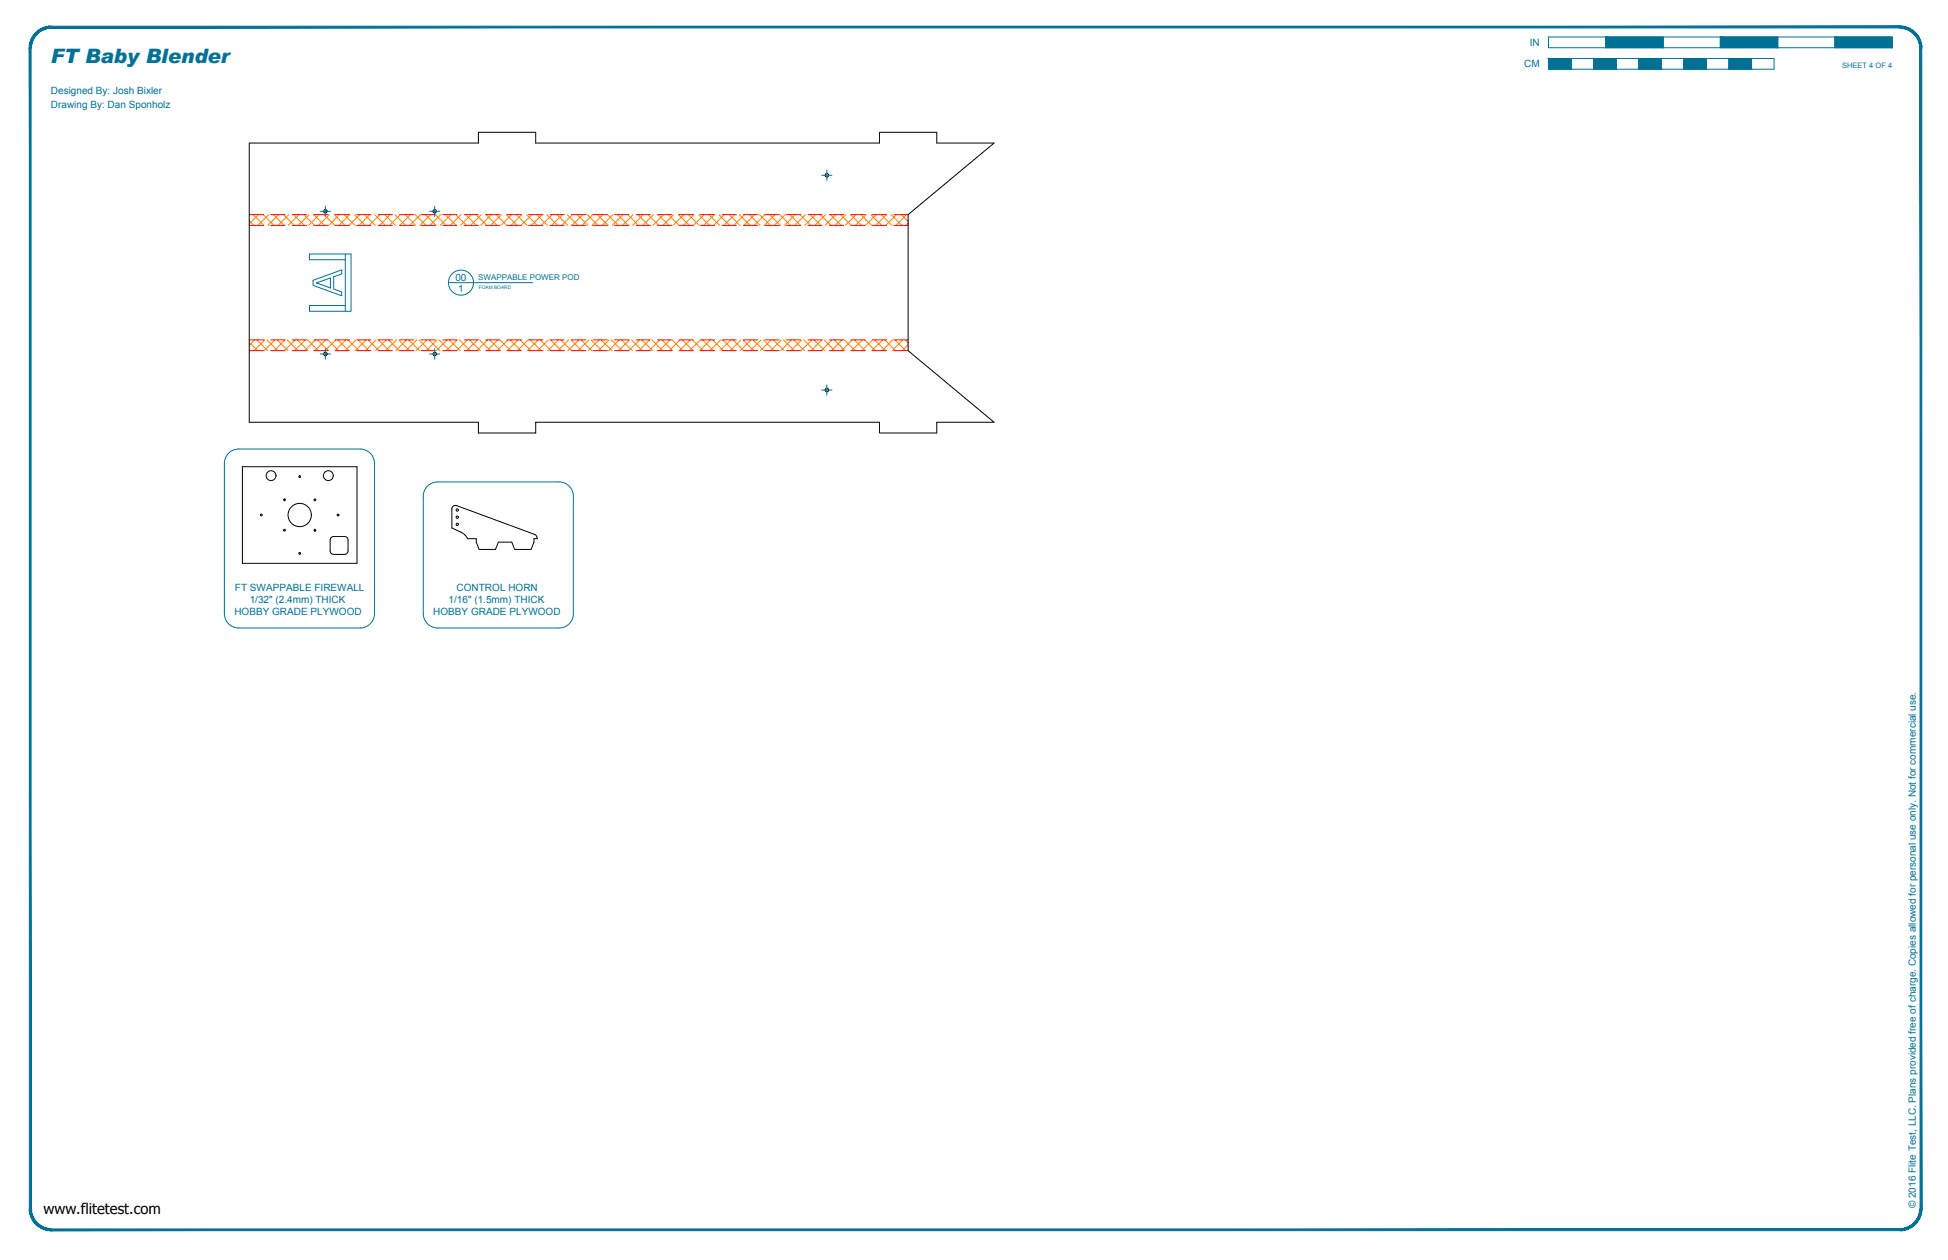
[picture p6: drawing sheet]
<svg xmlns="http://www.w3.org/2000/svg" width="864mm" height="559mm" viewBox="0 0 864 559" stroke-linecap="round" stroke-linejoin="round" font-family="sans-serif">
<!-- layer: 23 NOTES -->
<g fill="none" stroke="#007095" stroke-width=".44">
<path d="M153.1 115.2h-15.9v-2.5h18.4v25.4h-18.4v-2.6h15.9M153.1 112.7v25.4M138.8 124.3l12.7-4.6v1.8l-3.6 1.2v5.5l3.6 1.3v1.7l-12.7-4.6zM140.3 125.5l6.2-2.2v4.4zM198.8 125.4h37.3M101.3 201l2.5-1.5 2-.4h53.9a6.4 6.4 0 0 1 6.3 6.4v66.7a6.4 6.4 0 0 1-6.3 6.3h-53.9a6.4 6.4 0 0 1-6.3-6.3v-66.7l.3-2zM194 213.7h53.8M194 213.7a6.4 6.4 0 0 0-6.4 6.4v52.1a6.4 6.4 0 0 0 6.4 6.3h53.8a6.4 6.4 0 0 0 6.4-6.3M247.8 213.7a6.4 6.4 0 0 1 6.4 6.4M254.2 220.1v52.1"/>
<circle cx="204.4" cy="125.3" r="5.6"/>
</g>
<!-- layer: 01 CUT -->
<g fill="none" stroke="#000" stroke-width=".44">
<path d="M110.5 63.4h101.6v-4.7h25.4v4.7h152.4v-4.7h25.4v4.7h25.4l-38.1 31.8v60.3l38.1 31.8h-25.4v4.7h-25.4v-4.7h-152.4v4.7h-25.4v-4.7h-101.6zM107.5 207h50.8v42.8h-50.8zM147 238.2l.9-.3h4.8l1.3 .7 .3 .9v4.8l-.7 1.3-.9 .3h-4.8l-1.2-.7-.3-.9v-4.8zM200.7 224.7l.6-.5h1.2l34.5 12.8 .8 .7 .4 1.2h-1.5v1.6l-1.3 3.2h-7.2l-1.3-3.3h-5.9l-1.3 3.3h-7.3l-1.3-3.2v-1.6h-3.8l-2-2.3-5-2.5v-8.4z"/>
<circle cx="366.6" cy="77.7" r=".8"/>
<circle cx="144.3" cy="93.7" r=".77"/>
<circle cx="192.7" cy="93.7" r=".77"/>
<circle cx="144.3" cy="157" r=".77"/>
<circle cx="192.7" cy="157" r=".77"/>
<circle cx="366.6" cy="173" r=".8"/>
<circle cx="120.2" cy="210.9" r="2.19"/>
<circle cx="132.9" cy="211.4" r=".4"/>
<circle cx="145.6" cy="210.9" r="2.19"/>
<circle cx="115.9" cy="228.4" r=".4"/>
<circle cx="126.1" cy="221.7" r=".4"/>
<circle cx="126.1" cy="235.1" r=".4"/>
<circle cx="132.9" cy="228.4" r="5.2"/>
<circle cx="139.6" cy="221.7" r=".4"/>
<circle cx="139.6" cy="235.1" r=".4"/>
<circle cx="149.9" cy="228.4" r=".4"/>
<circle cx="202.7" cy="229.4" r=".51"/>
<circle cx="202.7" cy="232.6" r=".51"/>
<circle cx="202.7" cy="226.2" r=".51"/>
<circle cx="132.9" cy="245.4" r=".4"/>
</g>
<!-- layer: 06 CAVITY -->
<g fill="none" stroke="#ff7f00" stroke-width=".44">
<path d="M110.5 98l2 2M112.2 95.2l4.8 4.8M114.6 95.2l-4.1 4.1M116.7 95.2l4.8 4.8M119.1 95.2l-4.8 4.8M121.2 95.2l4.7 4.8M123.6 95.2l-4.8 4.8M125.7 95.2l4.7 4.8M128 95.2l-4.7 4.8M130.2 95.2l4.7 4.8M132.5 95.2l-4.7 4.8M134.7 95.2l4.7 4.8"/>
<path d="M137 95.2l-4.7 4.8M139.1 95.2l4.8 4.8M141.5 95.2l-4.7 4.8M143.6 95.2l4.8 4.8M146 95.2l-4.8 4.8M148.1 95.2l4.8 4.8M150.5 95.2l-4.8 4.8M152.6 95.2l4.8 4.8M155 95.2l-4.8 4.8M157.1 95.2l4.8 4.8M159.5 95.2l-4.8 4.8M161.6 95.2l4.8 4.8"/>
<path d="M164 95.2l-4.8 4.8M166.1 95.2l4.8 4.8M168.5 95.2l-4.8 4.8M170.6 95.2l4.7 4.8M172.9 95.2l-4.7 4.8M175.1 95.2l4.7 4.8M177.4 95.2l-4.7 4.8M179.6 95.2l4.7 4.8M181.9 95.2l-4.7 4.8M184.1 95.2l4.7 4.8M186.4 95.2l-4.8 4.8M188.5 95.2l4.8 4.8"/>
<path d="M190.9 95.2l-4.8 4.8M193 95.2l4.8 4.8M195.4 95.2l-4.8 4.8M197.5 95.2l4.8 4.8M199.9 95.2l-4.8 4.8M202 95.2l4.8 4.8M204.4 95.2l-4.8 4.8M206.5 95.2l4.8 4.8M208.9 95.2l-4.8 4.8M211 95.2l4.8 4.8M213.4 95.2l-4.8 4.8M215.5 95.2l4.7 4.8"/>
<path d="M217.8 95.2l-4.7 4.8M220 95.2l4.7 4.8M222.3 95.2l-4.7 4.8M224.5 95.2l4.7 4.8M226.8 95.2l-4.7 4.8M229 95.2l4.7 4.8M231.3 95.2l-4.7 4.8M233.4 95.2l4.8 4.8M235.8 95.2l-4.8 4.8M237.9 95.2l4.8 4.8M240.3 95.2l-4.8 4.8M242.4 95.2l4.8 4.8"/>
<path d="M244.8 95.2l-4.8 4.8M246.9 95.2l4.8 4.8M249.3 95.2l-4.8 4.8M251.4 95.2l4.8 4.8M253.8 95.2l-4.8 4.8M255.9 95.2l4.8 4.8M258.3 95.2l-4.8 4.8M260.4 95.2l4.7 4.8M262.7 95.2l-4.7 4.8M264.9 95.2l4.7 4.8M267.2 95.2l-4.7 4.8M269.4 95.2l4.7 4.8"/>
<path d="M271.7 95.2l-4.7 4.8M273.9 95.2l4.7 4.8M276.2 95.2l-4.7 4.8M278.3 95.2l4.8 4.8M280.7 95.2l-4.8 4.8M282.8 95.2l4.8 4.8M285.2 95.2l-4.8 4.8M287.3 95.2l4.8 4.8M289.7 95.2l-4.8 4.8M291.8 95.2l4.8 4.8M294.2 95.2l-4.8 4.8M296.3 95.2l4.8 4.8"/>
<path d="M298.7 95.2l-4.8 4.8M300.8 95.2l4.8 4.8M303.2 95.2l-4.8 4.8M305.3 95.2l4.7 4.8M307.7 95.2l-4.8 4.8M309.8 95.2l4.7 4.8M312.1 95.2l-4.7 4.8M314.3 95.2l4.7 4.8M316.6 95.2l-4.7 4.8M318.8 95.2l4.7 4.8M321.1 95.2l-4.7 4.8M323.2 95.2l4.8 4.8"/>
<path d="M325.6 95.2l-4.7 4.8M327.7 95.2l4.8 4.8M330.1 95.2l-4.8 4.8M332.2 95.2l4.8 4.8M334.6 95.2l-4.8 4.8M336.7 95.2l4.8 4.8M339.1 95.2l-4.8 4.8M341.2 95.2l4.8 4.8M343.6 95.2l-4.8 4.8M345.7 95.2l4.8 4.8M348.1 95.2l-4.8 4.8M350.2 95.2l4.8 4.8"/>
<path d="M352.5 95.2l-4.7 4.8M354.7 95.2l4.7 4.8M357 95.2l-4.7 4.8M359.2 95.2l4.7 4.8M361.5 95.2l-4.7 4.8M363.7 95.2l4.7 4.8M366 95.2l-4.7 4.8M368.1 95.2l4.8 4.8M370.5 95.2l-4.8 4.8M372.6 95.2l4.8 4.8M375 95.2l-4.8 4.8M377.1 95.2l4.8 4.8"/>
<path d="M379.5 95.2l-4.8 4.8M381.6 95.2l4.8 4.8M384 95.2l-4.8 4.8M386.1 95.2l4.8 4.8M388.5 95.2l-4.8 4.8M390.6 95.2l4.8 4.8M393 95.2l-4.8 4.8M395.1 95.2l4.8 4.8M397.5 95.2l-4.8 4.8M399.6 95.2l3 3M401.9 95.2l-4.7 4.8M402.6 99l-.9 1"/>
<path d="M110.5 151.9l3.7 3.6M112.9 150.8l-2.4 2.4M113.9 150.8l4.7 4.7M117.4 150.8l-4.8 4.7M118.4 150.8l4.7 4.7M121.9 150.8l-4.8 4.7M122.9 150.8l4.7 4.7M126.4 150.8l-4.8 4.7M127.4 150.8l4.7 4.7M130.8 150.8l-4.7 4.7M131.8 150.8l4.8 4.7M135.3 150.8l-4.7 4.7"/>
<path d="M136.3 150.8l4.8 4.7M139.8 150.8l-4.7 4.7M140.8 150.8l4.8 4.7M144.3 150.8l-4.7 4.7M145.3 150.8l4.8 4.7M148.8 150.8l-4.8 4.7M149.8 150.8l4.8 4.7M153.3 150.8l-4.8 4.7M154.3 150.8l4.8 4.7M157.8 150.8l-4.8 4.7M158.8 150.8l4.8 4.7M162.3 150.8l-4.8 4.7"/>
<path d="M163.3 150.8l4.7 4.7M166.8 150.8l-4.8 4.7M167.8 150.8l4.7 4.7M171.3 150.8l-4.8 4.7M172.3 150.8l4.7 4.7M175.8 150.8l-4.8 4.7M176.7 150.8l4.8 4.7M180.2 150.8l-4.7 4.7M181.2 150.8l4.8 4.7M184.7 150.8l-4.7 4.7M185.7 150.8l4.8 4.7M189.2 150.8l-4.7 4.7"/>
<path d="M190.2 150.8l4.8 4.7M193.7 150.8l-4.7 4.7M194.7 150.8l4.8 4.7M198.2 150.8l-4.8 4.7M199.2 150.8l4.8 4.7M202.7 150.8l-4.8 4.7M203.7 150.8l4.8 4.7M207.2 150.8l-4.8 4.7M208.2 150.8l4.7 4.7M211.7 150.8l-4.8 4.7M212.7 150.8l4.7 4.7M216.2 150.8l-4.8 4.7"/>
<path d="M217.2 150.8l4.7 4.7M220.7 150.8l-4.8 4.7M221.7 150.8l4.7 4.7M225.1 150.8l-4.7 4.7M226.1 150.8l4.8 4.7M229.6 150.8l-4.7 4.7M230.6 150.8l4.8 4.7M234.1 150.8l-4.7 4.7M235.1 150.8l4.8 4.7M238.6 150.8l-4.7 4.7M239.6 150.8l4.8 4.7M243.1 150.8l-4.8 4.7"/>
<path d="M244.1 150.8l4.8 4.7M247.6 150.8l-4.8 4.7M248.6 150.8l4.8 4.7M252.1 150.8l-4.8 4.7M253.1 150.8l4.7 4.7M256.6 150.8l-4.8 4.7M257.6 150.8l4.7 4.7M261.1 150.8l-4.8 4.7M262.1 150.8l4.7 4.7M265.6 150.8l-4.8 4.7M266.6 150.8l4.7 4.7M270.1 150.8l-4.8 4.7"/>
<path d="M271 150.8l4.8 4.7M274.5 150.8l-4.7 4.7M275.5 150.8l4.8 4.7M279 150.8l-4.7 4.7M280 150.8l4.8 4.7M283.5 150.8l-4.7 4.7M284.5 150.8l4.8 4.7M288 150.8l-4.8 4.7M289 150.8l4.8 4.7M292.5 150.8l-4.8 4.7M293.5 150.8l4.8 4.7M297 150.8l-4.8 4.7"/>
<path d="M298 150.8l4.7 4.7M301.5 150.8l-4.8 4.7M302.5 150.8l4.7 4.7M306 150.8l-4.8 4.7M307 150.8l4.7 4.7M310.5 150.8l-4.8 4.7M311.5 150.8l4.7 4.7M314.9 150.8l-4.7 4.7M316 150.8l4.7 4.7M319.4 150.8l-4.7 4.7M320.4 150.8l4.8 4.7M323.9 150.8l-4.7 4.7"/>
<path d="M324.9 150.8l4.8 4.7M328.4 150.8l-4.7 4.7M329.4 150.8l4.8 4.7M332.9 150.8l-4.8 4.7M333.9 150.8l4.8 4.7M337.4 150.8l-4.8 4.7M338.4 150.8l4.8 4.7M341.9 150.8l-4.8 4.7M342.9 150.8l4.7 4.7M346.4 150.8l-4.8 4.7M347.4 150.8l4.7 4.7M350.9 150.8l-4.8 4.7"/>
<path d="M351.9 150.8l4.7 4.7M355.4 150.8l-4.8 4.7M356.4 150.8l4.7 4.7M359.9 150.8l-4.8 4.7M360.8 150.8l4.8 4.7M364.3 150.8l-4.7 4.7M365.3 150.8l4.8 4.7M368.8 150.8l-4.7 4.7M369.8 150.8l4.8 4.7M373.3 150.8l-4.7 4.7M374.3 150.8l4.8 4.7M377.8 150.8l-4.8 4.7"/>
<path d="M378.8 150.8l4.8 4.7M382.3 150.8l-4.8 4.7M383.3 150.8l4.8 4.7M386.8 150.8l-4.8 4.7M387.8 150.8l4.8 4.7M391.3 150.8l-4.8 4.7M392.3 150.8l4.7 4.7M395.8 150.8l-4.8 4.7M396.8 150.8l4.7 4.7M400.3 150.8l-4.8 4.7M401.3 150.8l1.3 1.3M402.6 152.9l-2.6 2.6"/>
</g>
<!-- layer: 02 SCORE -->
<g fill="none" stroke="#f00" stroke-width=".44">
<path d="M110.5 100h6.3M110.5 95.2h6.3M120 100h6.4M120 95.2h6.4M129.5 100h6.4M129.5 95.2h6.4M139.1 100h6.3M139.1 95.2h6.3M148.6 100h6.3M148.6 95.2h6.3M158.1 100h6.4M158.1 95.2h6.4"/>
<path d="M167.6 100h6.4M167.6 95.2h6.4M177.2 100h6.3M177.2 95.2h6.3M186.7 100h6.3M186.7 95.2h6.3M196.2 100h6.4M196.2 95.2h6.4M205.7 100h6.4M205.7 95.2h6.4M215.3 100h6.3M215.3 95.2h6.3"/>
<path d="M224.8 100h6.3M224.8 95.2h6.3M234.3 100h6.4M234.3 95.2h6.4M243.8 100h6.4M243.8 95.2h6.4M253.4 100h6.3M253.4 95.2h6.3M262.9 100h6.3M262.9 95.2h6.3M272.4 100h6.4M272.4 95.2h6.4"/>
<path d="M281.9 100h6.4M281.9 95.2h6.4M291.5 100h6.3M291.5 95.2h6.3M301 100h6.3M301 95.2h6.3M310.5 100h6.4M310.5 95.2h6.4M320 100h6.4M320 95.2h6.4M329.6 100h6.3M329.6 95.2h6.3"/>
<path d="M339.1 100h6.3M339.1 95.2h6.3M348.6 100h6.4M348.6 95.2h6.4M358.1 100h6.4M358.1 95.2h6.4M367.7 100h6.3M367.7 95.2h6.3M377.2 100h6.3M377.2 95.2h6.3M386.7 100h6.4M386.7 95.2h6.4"/>
<path d="M396.2 100h6.4M396.2 95.2h6.4M110.5 150.8h6.3M110.5 155.5h6.3M120 150.8h6.4M120 155.5h6.4M129.5 150.8h6.4M129.5 155.5h6.4M139.1 150.8h6.3M139.1 155.5h6.3M148.6 150.8h6.3M148.6 155.5h6.3"/>
<path d="M158.1 150.8h6.4M158.1 155.5h6.4M167.6 150.8h6.4M167.6 155.5h6.4M177.2 150.8h6.3M177.2 155.5h6.3M186.7 150.8h6.3M186.7 155.5h6.3M196.2 150.8h6.4M196.2 155.5h6.4M205.7 150.8h6.4M205.7 155.5h6.4"/>
<path d="M215.3 150.8h6.3M215.3 155.5h6.3M224.8 150.8h6.3M224.8 155.5h6.3M234.3 150.8h6.4M234.3 155.5h6.4M243.8 150.8h6.4M243.8 155.5h6.4M253.4 150.8h6.3M253.4 155.5h6.3M262.9 150.8h6.3M262.9 155.5h6.3"/>
<path d="M272.4 150.8h6.4M272.4 155.5h6.4M281.9 150.8h6.4M281.9 155.5h6.4M291.5 150.8h6.3M291.5 155.5h6.3M301 150.8h6.3M301 155.5h6.3M310.5 150.8h6.4M310.5 155.5h6.4M320 150.8h6.4M320 155.5h6.4"/>
<path d="M329.6 150.8h6.3M329.6 155.5h6.3M339.1 150.8h6.3M339.1 155.5h6.3M348.6 150.8h6.4M348.6 155.5h6.4M358.1 150.8h6.4M358.1 155.5h6.4M367.7 150.8h6.3M367.7 155.5h6.3M377.2 150.8h6.3M377.2 155.5h6.3"/>
<path d="M386.7 150.8h6.4M386.7 155.5h6.4M396.2 150.8h6.4M396.2 155.5h6.4"/>
</g>
<!-- layer: 24 DIMENSIONS -->
<path d="M364.3 77.7h4.5M366.6 75.4v4.6M142 93.7h4.5M144.2 91.4v4.6M190.4 93.7h4.6M192.7 91.4v4.6M142 157h4.5M144.2 154.7v4.6M190.4 157h4.6M192.7 154.7v4.6M364.3 173h4.5M366.6 170.7v4.6" fill="none" stroke="#007095" stroke-width=".44"/>
<!-- layer: 21 FULL-SIZE -->
<path d="M686.5 16.4h25.4v4.8h-25.4zM711.9 16.4h25.4v4.8h-25.4zM737.3 16.4h25.4v4.8h-25.4zM762.7 16.4h25.4v4.8h-25.4zM788.1 16.4h25.4v4.8h-25.4zM813.5 16.4h25.4v4.8h-25.4zM686.5 25.9h10v4.8h10v-4.8h10v4.8h10v-4.8h10v4.8h10v-4.8h10v4.8h10v-4.8h10v4.8h10v-4.8h-10v4.8h-10v-4.8h-10v4.8h-10v-4.8h-10v4.8h-10v-4.8h-10v4.8h-10v-4.8h-10v4.8h-10z" fill="none" stroke="#007095" stroke-width=".44"/>
<g fill="#007095" stroke="#007095" stroke-width=".44">
<path d="M766.5 25.9l10 4.8v-4.8zM766.5 25.9l10 4.8h-10z"/>
<path d="M746.5 25.9l10 4.8v-4.8zM746.5 25.9l10 4.8h-10z"/>
<path d="M726.5 25.9l10 4.8v-4.8zM726.5 25.9l10 4.8h-10z"/>
<path d="M706.5 25.9l10 4.8v-4.8zM706.5 25.9l10 4.8h-10z"/>
<path d="M686.5 25.9l10 4.8v-4.8zM686.5 25.9l10 4.8h-10z"/>
<path d="M813.5 16.4l25.4 4.8v-4.8zM813.5 16.4l25.4 4.8h-25.4z"/>
<path d="M762.7 16.4l25.4 4.8v-4.8zM762.7 16.4l25.4 4.8h-25.4z"/>
<path d="M711.9 16.4l25.4 4.8v-4.8zM711.9 16.4l25.4 4.8h-25.4z"/>
<path d="M13 535.9h.8l-.8 .6zM13 536.5h.8v-.6zM13 536.5h.8l-.7 .7zM13.8 536.5l-.7 .7 .8-.1zM13.1 537.2l.8-.1-.7 .7zM13.9 537.1l-.7 .7 .8-.1zM13.2 537.8l.8-.1-.6 .7zM14 537.7l-.6 .7 .7-.2zM13.4 538.4l.7-.2-.6 .9zM14.1 538.2l-.6 .9 .8-.3zM13.5 539.1l.8-.3-.5 .9zM14.3 538.8l-.5 .9 .7-.3zM13.8 539.7l.7-.3-.5 .9zM14.5 539.4l-.5 .9 .7-.4zM14 540.3l.7-.4-.4 .9zM14.7 539.9l-.4 .9 .7-.3zM14.3 540.8l.7-.3-.3 .9zM15 540.5l-.3 .9 .6-.4zM14.7 541.4l.6-.4-.2 .9zM15.3 541l-.2 .9 .6-.5zM15.1 541.9l.6-.5-.2 1zM15.7 541.4l-.2 1 .6-.5zM15.5 542.4l.6-.5-.2 1zM16.1 541.9l-.2 1 .6-.6zM16.5 542.3l-.1 1-.5-.4zM16.5 542.3l-.1 1 .5-.6zM16.9 542.7v1l-.5-.4zM16.9 542.7v1l.5-.6zM17.4 543.1v1l-.5-.4zM17.4 543.1v1l.4-.6zM17.8 543.5l.2 1-.6-.4zM17.8 543.5l.2 1 .3-.7zM18.3 543.8l.2 1-.5-.3zM18.3 543.8l.2 1 .4-.7zM18.9 544.1l.2 .9-.6-.2zM18.9 544.1l.2 .9 .3-.7zM19.4 544.3l.3 1-.6-.3zM19.4 544.3l.3 1 .3-.8zM20 544.5l.4 .9-.7-.1zM20 544.5l.4 .9 .2-.7zM20.6 544.7l.4 .9-.6-.2zM20.6 544.7l.4 .9 .1-.8zM21.1 544.8l.5 .9-.6-.1zM21.1 544.8l.5 .9 .1-.8zM21.7 544.9l.6 .9-.7-.1zM21.7 544.9l.6 .9v-.8zM22.3 545l.6 .8h-.6zM22.3 545l.6 .8v-.8z"/>
<path d="M22.9 545v.8l819.2-.8zM22.9 545.8l819.2-.8v.8z"/>
<path d="M842.1 545l.6 .8h-.6zM842.1 545l.6 .8v-.8zM842.7 545l.7 .7-.7 .1zM842.7 545l.7 .7-.1-.8zM843.3 544.9l.7 .7-.6 .1zM843.3 544.9l.7 .7-.2-.8zM843.8 544.8l.8 .6-.6 .2zM843.8 544.8l.8 .6-.2-.7zM844.4 544.7l.8 .6-.6 .1zM844.4 544.7l.8 .6-.2-.8zM845 544.5l.9 .5-.7 .3zM845 544.5l.9 .5-.3-.7zM845.6 544.3l.9 .5-.6 .2zM845.6 544.3l.9 .5-.4-.7zM846.1 544.1l.9 .4-.5 .3zM846.1 544.1l.9 .4-.4-.7zM846.6 543.8l1 .3-.6 .4zM846.6 543.8l1 .3-.5-.6zM847.1 543.5l1 .2-.5 .4zM847.1 543.5l1 .2-.5-.6zM847.6 543.1l1 .2-.5 .4zM847.6 543.1l1 .2-.5-.6zM848.1 542.7l1 .2-.5 .4zM848.1 542.7l1 .2-.6-.6zM848.5 542.3l1 .1-.4 .5zM848.9 541.9l-.4 .4 1 .1zM848.9 541.9h1l-.4 .5zM849.3 541.4l-.4 .5h1zM849.3 541.4h1l-.4 .5zM849.7 541l-.4 .4h1zM849.7 541l.9-.2-.3 .6zM850 540.5l-.3 .5 .9-.2zM850 540.5l.9-.2-.3 .5zM850.3 539.9l-.3 .6 .9-.2zM850.3 539.9l.9-.2-.3 .6zM850.5 539.4l-.2 .5 .9-.2zM850.5 539.4l.9-.3-.2 .6zM850.7 538.8l-.2 .6 .9-.3zM850.7 538.8l.9-.4-.2 .7zM850.9 538.2l-.2 .6 .9-.4zM850.9 538.2l.9-.4-.2 .6zM851 537.7l-.1 .5 .9-.4zM851 537.7l.9-.5-.1 .6zM851.1 537.1l-.1 .6 .9-.5zM851.1 537.1l.9-.6-.1 .7zM851.2 536.5l-.1 .6 .9-.6zM851.2 536.5l.8-.6v.6zM851.2 535.9v.6l.8-.6z"/>
<path d="M851.2 21.5v514.4h.8zM851.2 21.5h.8v514.4z"/>
<path d="M851.2 21.5l.8-.6v.6zM851.2 20.9v.6l.8-.6zM851.2 20.9l.7-.7 .1 .7zM851.1 20.3l.1 .6 .7-.7zM851.8 19.6l.1 .6-.8 .1zM851 19.8l.1 .5 .7-.7zM851.6 19l.2 .6-.8 .2zM850.9 19.2l.1 .6 .6-.8zM851.4 18.4l.2 .6-.7 .2zM850.7 18.6l.2 .6 .5-.8zM851.2 17.7l.2 .7-.7 .2zM850.5 18l.2 .6 .5-.9zM850.9 17.1l.3 .6-.7 .3zM850.3 17.5l.2 .5 .4-.9zM850.6 16.6l.3 .5-.6 .4zM850 17l.3 .5 .3-.9zM850.3 16l.3 .6-.6 .4zM849.7 16.5l.3 .5 .3-1zM849.9 15.5l.4 .5-.6 .5zM849.3 16l.4 .5 .2-1zM849.5 15l.4 .5-.6 .5zM848.9 15.5l.4 .5 .2-1zM849.1 14.5l.4 .5-.6 .5zM849.1 14.5l-.6 .6 .4 .4zM848.6 14.1l.5 .4-.6 .6zM848.6 14.1l-.5 .6 .4 .4zM848.1 13.7l.5 .4-.5 .6zM848.1 13.7l-.5 .6 .5 .4zM847.6 13.3l.5 .4-.5 .6zM847.6 13.3l-.5 .6 .5 .4zM847 13l.6 .3-.5 .6zM847 13l-.4 .6 .5 .3zM846.5 12.7l.5 .3-.4 .6zM846.5 12.7l-.4 .6 .5 .3zM845.9 12.4l.6 .3-.4 .6zM845.9 12.4l-.3 .7 .5 .2zM845.2 12.2l.7 .2-.3 .7zM845.2 12.2l-.2 .7 .6 .2zM844.6 12l.6 .2-.2 .7zM844.6 12l-.2 .7 .6 .2zM844 11.8l.6 .2-.2 .7zM844 11.8l-.2 .8 .6 .1zM843.4 11.7l.6 .1-.2 .8zM843.4 11.7l-.1 .8 .5 .1zM842.7 11.6l.7 .1-.1 .8zM842.7 11.6v.8l.6 .1zM842.1 11.6h.6v.8zM842.1 11.6v.8h.6z"/>
<path d="M22.9 12.4h819.2v-.8zM22.9 11.6h819.2l-819.2 .8z"/>
<path d="M22.3 11.6h.6v.8zM22.3 11.6v.8h.6zM21.6 11.7l.7-.1v.8zM21.6 11.7l.1 .8 .6-.1zM21 11.8l.6-.1 .1 .8zM21 11.8l.1 .8 .6-.1zM20.4 12l.6-.2 .1 .8zM20.4 12l.2 .7 .5-.1zM19.7 12.2l.7-.2 .2 .7zM19.7 12.2l.3 .7 .6-.2zM19.1 12.4l.6-.2 .3 .7zM19.1 12.4l.3 .7 .6-.2zM18.5 12.7l.6-.3 .3 .7zM18.5 12.7l.4 .6 .5-.2zM18 13l.5-.3 .4 .6zM18 13l.3 .6 .6-.3zM17.4 13.3l.6-.3 .3 .6zM17.4 13.3l.4 .6 .5-.3zM16.9 13.7l.5-.4 .4 .6zM16.9 13.7l.5 .6 .4-.4zM16.4 14.1l.5-.4 .5 .6zM16.4 14.1l.5 .6 .5-.4zM15.9 14.5l.5-.4 .5 .6zM15.9 14.5l.6 .6 .4-.4zM15.9 14.5l.6 .6-1-.1zM15.5 15l.6 .5 .4-.4zM15.5 15l.6 .5h-1zM15.1 15.5l.6 .5 .4-.5zM15.1 15.5l.6 .5h-1zM14.7 16l.6 .5 .4-.5zM14.7 16l.6 .5-1 .1zM14.3 16.6l.7 .4 .3-.5zM14.3 16.6l.7 .4-1 .1zM14 17.1l.7 .4 .3-.5zM14 17.1l.7 .4-.9 .2zM13.8 17.7l.7 .3 .2-.5zM13.8 17.7l.7 .3-1 .4zM13.5 18.4l.8 .2 .2-.6zM13.5 18.4l.8 .2-.9 .4zM13.4 19l.7 .2 .2-.6zM13.4 19l.7 .2-.9 .4zM13.2 19.6l.8 .2 .1-.6zM13.2 19.6l.8 .2-.9 .4zM13.1 20.2l.8 .1 .1-.5zM13.1 20.2l.8 .1-.9 .6zM13 20.9h.8l.1-.6zM13 20.9h.8l-.8 .6zM13 21.5h.8v-.6z"/>
<path d="M13 21.5l.8 514.4v-514.4zM13 21.5l.8 514.4h-.8z"/>
</g>
<text font-size="8.8" fill="#007095" x="22.6" y="27.9">FT Baby Blender</text>
<text font-size="6.6" x="19.3" y="538.4">www.flitetest.com</text>
<g font-size="4.4" fill="#007095">
<text x="678.2" y="20.4">IN</text>
<text x="675.7" y="29.9">CM</text>
<text x="22.6" y="41.6">Designed By: Josh Bixler</text>
<text x="22.6" y="48.1">Drawing By: Dan Sponholz</text>
<text x="201.9" y="124.6">00</text>
<text x="203.1" y="129.3">1</text>
<text x="104.2" y="262.1">FT SWAPPABLE FIREWALL</text>
<text x="202.4" y="262.1">CONTROL HORN</text>
<text x="110.7" y="267.5">1/32&quot; (2.4mm) THICK</text>
<text x="198.9" y="267.5">1/16&quot; (1.5mm) THICK</text>
<text x="103.9" y="272.8">HOBBY GRADE PLYWOOD</text>
<text x="192.1" y="272.8">HOBBY GRADE PLYWOOD</text>
<text x="849.3" y="535.9" transform="rotate(-90 849.3 535.9)">© 2016 Flite Test, LLC. Plans provided free of charge. Copies allowed for personal use only. Not for commercial use.</text>
</g>
<text font-size="3.5" fill="#007095" x="212" y="124.2">SWAPPABLE POWER POD</text>
<text font-size="3.3" fill="#007095" x="816.7" y="30.4">SHEET 4 OF 4</text>
<text font-size="2.1" fill="#007095" x="212.3" y="128.3">FOAM BOARD</text>
</svg>
